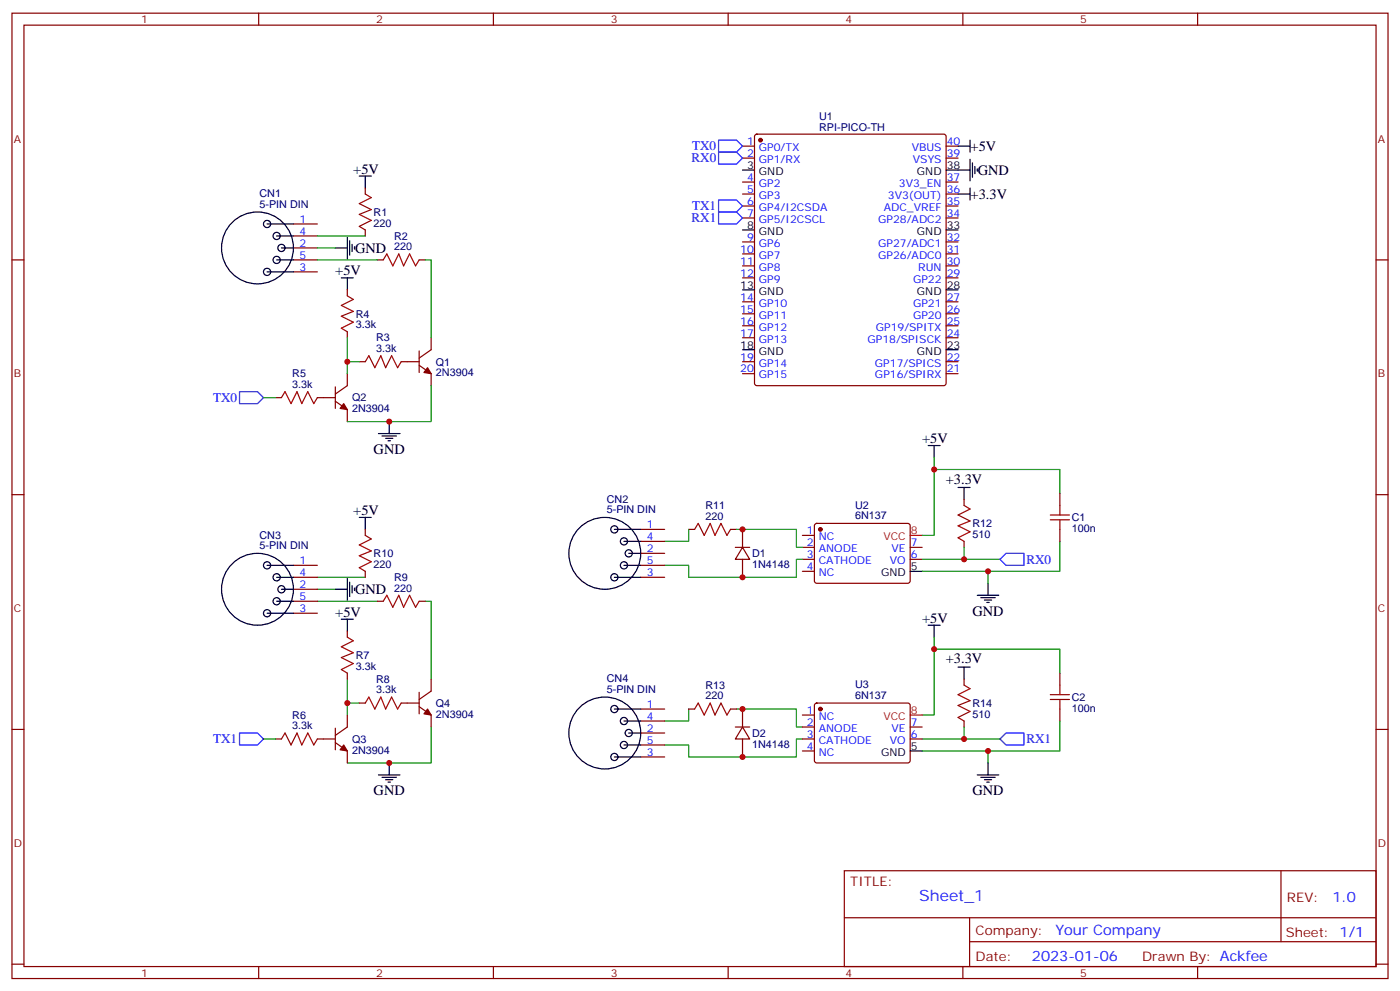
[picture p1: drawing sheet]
<svg xmlns="http://www.w3.org/2000/svg" width="412mm" height="292mm" viewBox="0 0 412 292" stroke-linecap="round" stroke-linejoin="round" font-family="sans-serif">
<g fill="none" stroke="#870000" stroke-width=".35">
<path d="M3.5 3.9h405.4v284.3h-405.4zM7.1 7.4h398.2v277.3h-398.2zM76.2 3.9v3.5M145.3 3.9v3.5M214.5 3.9v3.5M283.6 3.9v3.5M352.8 3.9v3.5M222.5 39.7l.5-.2h55l.5 .2 .2 .5v72.7l-.2 .5-.5 .2h-55l-.5-.2-.3-.5v-72.7zM107.6 55.4v1.8M218.7 43h3.5M218.7 46.6h3.5M218.7 53.6h3.5"/>
<path d="M218.7 57.2h3.5M278.7 43h3.5M278.7 46.6h3.5M278.7 53.6h3.5M278.7 57.2h3.5M3.5 76.6h3.6M86.4 76.6h7.1M86.4 66h7.1M86.4 73h7.1M86.4 69.5h7.1M107.6 67.7v1.8M111.1 76.6h1.8"/>
<path d="M123.5 76.6h1.7M218.7 60.7h3.5M218.7 64.2h3.5M218.7 71.3h3.5M218.7 74.8h3.5M218.7 78.3h3.5M278.7 60.7h3.5M278.7 64.2h3.5M278.7 71.3h3.5M278.7 74.8h3.5M278.7 78.3h3.5M405.3 76.6h3.6"/>
<path d="M86.4 80.1h7.1M102.3 85.4v1.7M102.3 97.7v1.8M127 99.5v3.5l-3.5 2.5M218.7 81.8h3.5M218.7 88.9h3.5M218.7 92.4h3.5M218.7 96h3.5M218.7 99.5h3.5M278.7 81.8h3.5M278.7 88.9h3.5M278.7 92.4h3.5"/>
<path d="M278.7 96h3.5M278.7 99.5h3.5M81.1 117.1h1.8M93.5 117.1h5.3M98.8 118.2l3.5 2.5v3.5M98.8 113.9v6.4M102.3 110.1v3.5l-3.5 2.5M105.8 106.5h1.8M118.2 106.5h5.3M123.5 107.6l3.5 2.5v3.5M123.5 103.4v6.3M218.7 106.5h3.5"/>
<path d="M218.7 110.1h3.5M278.7 106.5h3.5M278.7 110.1h3.5M3.5 145.7h3.6M107.6 155.9v1.8M188.7 155.9h7.1M188.7 159.5h7.1M202.8 155.9h1.8M215.2 155.9h1.8M218.7 155.9v5.3M236.4 157.7h3.5M240.1 154.4l.5-.2h27.1l.4 .7-.1 16.5-.6 .4-27.1-.1-.4-.6v-16.2z"/>
<path d="M284 147.1v1.8M284 159.5v1.7M312.2 145.3v3.6M312.2 155.9v3.6M405.3 145.7h3.6M86.4 177.1h7.1M86.4 166.5h7.1M86.4 173.6h7.1M86.4 170h7.1M107.6 168.3v1.7M111.1 177.1h1.8M123.5 177.1h1.7"/>
<path d="M188.7 166.5h7.1M188.7 170h7.1M188.7 163h7.1M216.6 161.2h4.2M218.7 161.2l2.1 3.5h-4.2zM218.7 164.7v5.3M236.4 161.2h3.5M236.4 164.7h3.5M236.4 168.3h3.5M268.1 161.2h3.5M268.1 164.7h3.5M86.4 180.6h7.1"/>
<path d="M102.3 185.9v1.8M102.3 198.3v1.7M312.2 198.3v3.5M3.5 214.8h3.6M81.1 217.7h1.8M93.5 217.7h5.3M98.8 218.7l3.5 2.5v3.5M98.8 214.5v6.3M102.3 210.6v3.5l-3.5 2.5M105.8 207.1h1.8M118.2 207.1h5.3M123.5 208.1l3.5 2.5v3.5"/>
<path d="M123.5 203.9v6.4M127 200v3.6l-3.5 2.4M188.7 208.8h7.1M188.7 215.9h7.1M188.7 212.4h7.1M188.7 219.4h7.1M202.8 208.8h1.8M215.2 208.8h1.8M216.6 214.1h4.2M218.7 214.1l2.1 3.6h-4.2zM218.7 208.8v5.3M218.7 217.7v5.3"/>
<path d="M236.4 217.7h3.5M236.4 214.1h3.5M236.4 210.6h3.5M240.1 207.3l.5-.2h27.1l.4 .7-.1 16.5-.6 .4h-27.1l-.4-.7v-16.2zM268.1 217.7h3.5M268.1 214.1h3.5M284 200v1.8M284 212.4v1.7M312.2 208.8v3.6M405.3 214.8h3.6M188.7 223h7.1M236.4 221.2h3.5"/>
<path d="M248.7 256.5h156.6v28.2h-156.6zM377.3 256.5v20.9M248.7 270.3h156.5M285.6 277.4h119.6M285.6 270.3v14.1M3.5 284h3.6M76.2 284.7v3.5M145.3 284.7v3.5M214.5 284.7v3.5M283.6 284.7v3.5M352.8 284.7v3.5M405.3 284h3.6"/>
</g>
<g fill="#870000" stroke="#870000" stroke-width=".35">
<path d="M125.9 108.3l1.1 1.8-2.1-.4z"/>
<path d="M101.2 118.9l1.1 1.8-2.1-.4z"/>
<path d="M101.2 219.4l1.1 1.8-2.1-.4z"/>
<path d="M125.9 208.8l1.1 1.8-2.1-.3z"/>
<circle cx="224" cy="41.3" r=".53"/>
<circle cx="241.7" cy="155.9" r=".53"/>
<circle cx="241.7" cy="208.8" r=".53"/>
</g>
<g fill="none" stroke="#000" stroke-width=".35">
<path d="M105.8 51.9h3.6M107.6 51.9v3.5M218.7 50.1h3.5M278.7 50.1h7.1M282.2 57.2h3.6M282.2 43h3.6M285.8 41.3v3.5M285.8 46.9v6.4M285.8 55.4v3.5M286.5 48v4.2M287.2 49v2.2M287.9 49.7v.7"/>
<path d="M78.7 66h7.7M81.5 76.6h4.9M81.5 69.5h4.9M82.9 73h3.5M98.8 73h3.5M102.3 69.9v6.3M103 70.9v4.2M103.7 72v2.1M104.4 72.7v.7M218.7 67.7h3.5M278.7 67.7h3.5M78.7 80.1h7.7"/>
<path d="M100.5 81.8h3.6M102.3 81.8v3.6M218.7 85.4h3.5M278.7 85.4h3.5M218.7 103h3.5M278.7 103h3.5M111.5 127.7h6.3M112.5 128.4h4.3M113.6 129.1h2.1M114.3 129.8h.7M114.7 124.2v3.5M273.4 131.2h3.5"/>
<path d="M275.2 131.2v3.6M105.8 152.4h3.6M107.6 152.4v3.5M181 155.9h7.7M183.8 159.5h4.9M282.2 143.6h3.6M284 143.6v3.5M78.7 166.5h7.7M81.5 177.1h4.9M81.5 170h4.9M82.9 173.6h3.5M98.8 173.6h3.5"/>
<path d="M102.3 170.4v6.3M103 171.5v4.2M103.7 172.5v2.1M104.4 173.2v.7M181 170h7.7M183.8 166.5h4.9M185.2 163h3.5M268.1 168.3h3.5M287.9 175.3h6.3M288.9 176h4.3M290 176.7h2.1M290.7 177.4h.7"/>
<path d="M291 171.8v3.5M78.7 180.6h7.7M100.5 182.4h3.6M102.3 182.4v3.5M273.4 184.2h3.5M275.2 184.2v3.5M282.2 196.5h3.6M284 196.5v3.5M181 208.8h7.7M183.8 219.4h4.9M183.8 212.4h4.9M185.2 215.9h3.5"/>
<path d="M111.5 228.2h6.3M112.5 229h4.3M113.6 229.7h2.1M114.3 230.4h.7M114.7 224.7v3.5M181 223h7.7M268.1 221.2h3.5M287.9 228.2h6.3M288.9 229h4.3M290 229.7h2.1M290.7 230.4h.7M291 224.7v3.5"/>
<circle cx="75.8" cy="73" r="10.6"/>
<circle cx="78.7" cy="66" r="1.06"/>
<circle cx="81.5" cy="69.5" r="1.06"/>
<circle cx="81.5" cy="76.6" r="1.06"/>
<circle cx="82.9" cy="73" r="1.06"/>
<circle cx="78.7" cy="80.1" r="1.06"/>
<circle cx="181" cy="155.9" r="1.06"/>
<circle cx="183.8" cy="159.5" r="1.06"/>
<circle cx="75.8" cy="173.6" r="10.6"/>
<circle cx="78.7" cy="166.5" r="1.06"/>
<circle cx="81.5" cy="177.1" r="1.06"/>
<circle cx="81.5" cy="170" r="1.06"/>
<circle cx="82.9" cy="173.6" r="1.06"/>
<circle cx="178.2" cy="163" r="10.6"/>
<circle cx="181" cy="170" r="1.06"/>
<circle cx="183.8" cy="166.5" r="1.06"/>
<circle cx="185.2" cy="163" r="1.06"/>
<circle cx="78.7" cy="180.6" r="1.06"/>
<circle cx="178.2" cy="215.9" r="10.6"/>
<circle cx="181" cy="208.8" r="1.06"/>
<circle cx="183.8" cy="212.4" r="1.06"/>
<circle cx="183.8" cy="219.4" r="1.06"/>
<circle cx="185.2" cy="215.9" r="1.06"/>
<circle cx="181" cy="223" r="1.06"/>
</g>
<g fill="none" stroke="#008700" stroke-width=".35">
<path d="M93.5 73h5.3M93.5 69.5h14.1M93.5 76.6h17.6M125.2 76.6h1.8v22.9M102.3 99.5v10.6M77.6 117.1h3.5M102.3 106.5h3.5M127 113.6v10.6h-24.7M275.2 134.8v3.5M202.8 155.9v3.6h-7M217 155.9h17.6v5.3h1.8M312.2 145.3v-7h-37v19.4h-3.6"/>
<path d="M312.2 159.5v8.8h-40.6M93.5 177.1h17.6M93.5 170h14.1M93.5 173.6h5.3M125.2 177.1h1.8v22.9M236.4 164.7h-1.8v5.3h-31.8v-3.5h-7M284 161.2v3.5h-12.4M284 164.7h10.6M291 168.3v3.5M275.2 187.7v3.5M312.2 198.3v-7.1h-37v19.4h-3.6M77.6 217.7h3.5"/>
<path d="M102.3 200v10.6M102.3 207.1h3.5M127 214.1v10.6h-24.7M202.8 208.8v3.6h-7M217 208.8h17.6v5.3h1.8M236.4 217.7h-1.8v5.3h-31.8v-3.6h-7M284 214.1v3.6h-12.4M284 217.7h10.6M312.2 212.4v8.8h-40.6M291 221.2v3.5"/>
</g>
<g fill="none" stroke="#a10000" stroke-width=".35">
<path d="M107.6 57.2l1.8 1-3.6 1.8 3.6 1.7-3.6 1.4 3.6 1.8-3.6 1.8 1.8 1M112.9 76.6l1-1.8 1.8 3.5 1.8-3.5 1.4 3.5 1.7-3.5 1.8 3.5 1.1-1.7M102.3 87.1l1.8 1.1-3.6 1.8 3.6 1.7-3.6 1.4 3.6 1.8-3.6 1.8 1.8 1M82.9 117.1l1.1-1.7 1.7 3.5 1.8-3.5 1.4 3.5 1.8-3.5 1.7 3.5 1.1-1.8M107.6 106.5l1.1-1.7 1.7 3.5 1.8-3.5 1.4 3.5 1.8-3.5 1.7 3.5 1.1-1.8M107.6 157.7l1.8 1.1-3.6 1.7 3.6 1.8-3.6 1.4 3.6 1.8-3.6 1.7 1.8 1.1M204.6 155.9l1.1-1.7 1.7 3.5 1.8-3.5 1.4 3.5 1.8-3.5 1.7 3.5 1.1-1.8M284 148.9l1.8 1-3.6 1.8 3.6 1.8-3.6 1.4 3.6 1.7-3.6 1.8 1.8 1.1M309.4 153.1h5.6M309.4 151.7h5.6M312.2 148.9v2.8M312.2 153.1v2.8"/>
<path d="M112.9 177.1l1-1.8 1.8 3.6 1.8-3.6 1.4 3.6 1.7-3.6 1.8 3.6 1.1-1.8M102.3 187.7l1.8 1-3.6 1.8 3.6 1.8-3.6 1.4 3.6 1.7-3.6 1.8 1.8 1.1M82.9 217.7l1.1-1.8 1.7 3.5 1.8-3.5 1.4 3.5 1.8-3.5 1.7 3.5 1.1-1.7M107.6 207.1l1.1-1.8 1.7 3.5 1.8-3.5 1.4 3.5 1.8-3.5 1.7 3.5 1.1-1.7M204.6 208.8l1.1-1.7 1.7 3.5 1.8-3.5 1.4 3.5 1.8-3.5 1.7 3.5 1.1-1.8M284 201.8l1.8 1-3.6 1.8 3.6 1.8-3.6 1.4 3.6 1.8-3.6 1.7 1.8 1.1M309.4 206h5.6M309.4 204.6h5.6M312.2 201.8v2.8M312.2 206v2.8"/>
</g>
<path d="M211.7 41.3h5.3l1.7 1.7-1.7 1.8h-5.3zM211.7 58.9h5.3l1.7 1.8-1.7 1.7h-5.3zM211.7 44.8h5.3l1.7 1.8-1.7 1.7h-5.3zM211.7 62.4h5.3l1.7 1.8-1.7 1.8h-5.3zM70.6 115.4h5.2l1.8 1.7-1.8 1.8h-5.2zM294.6 164.7l1.7-1.7h5.3v3.5h-5.3zM70.6 215.9h5.2l1.8 1.8-1.8 1.7h-5.2zM294.6 217.7l1.7-1.8h5.3v3.5h-5.3z" fill="none" stroke="#00f" stroke-width=".35"/>
<path d="M268.1 157.7h3.5M268.1 210.6h3.5" fill="none" stroke="#f00" stroke-width=".35"/>
<g fill="#c00">
<circle cx="102.3" cy="106.5" r=".88"/>
<circle cx="114.7" cy="124.2" r=".88"/>
<circle cx="114.7" cy="224.7" r=".88"/>
<circle cx="102.3" cy="207.1" r=".88"/>
<circle cx="218.7" cy="170" r=".88"/>
<circle cx="218.7" cy="155.9" r=".88"/>
<circle cx="284" cy="164.7" r=".88"/>
<circle cx="275.2" cy="138.3" r=".88"/>
<circle cx="291" cy="168.3" r=".88"/>
<circle cx="291" cy="221.2" r=".88"/>
<circle cx="275.2" cy="191.2" r=".88"/>
<circle cx="284" cy="217.7" r=".88"/>
<circle cx="218.7" cy="208.8" r=".88"/>
<circle cx="218.7" cy="223" r=".88"/>
</g>
<text font-size="4.6" fill="#00f" x="270.8" y="265.5">Sheet_1</text>
<g font-size="4.2">
<text x="285.9" y="44.5">+5V</text>
<text x="104.1" y="51.2">+5V</text>
<text x="288" y="51.5">GND</text>
<text x="285.9" y="58.5">+3.3V</text>
<text x="104.6" y="74.4">GND</text>
<text x="98.8" y="81.1">+5V</text>
<text x="271.6" y="130.5">+5V</text>
<text x="110.1" y="133.7">GND</text>
<text x="278.6" y="142.5">+3.3V</text>
<text x="104.1" y="151.7">+5V</text>
<text x="104.6" y="175">GND</text>
<text x="98.8" y="181.7">+5V</text>
<text x="271.6" y="183.4">+5V</text>
<text x="286.5" y="181.4">GND</text>
<text x="278.6" y="195.4">+3.3V</text>
<text x="110.1" y="234.3">GND</text>
<text x="286.5" y="234.3">GND</text>
</g>
<g font-size="4.2" fill="#00f">
<text x="392.5" y="265.7">1.0</text>
<text x="310.9" y="275.3">Your Company</text>
<text x="304" y="283.1">2023-01-06</text>
</g>
<g font-size="3.9" fill="#00f">
<text x="203.7" y="47.8">RX0</text>
<text x="203.9" y="44.3">TX0</text>
<text x="203.7" y="65.4">RX1</text>
<text x="203.9" y="61.8">TX1</text>
<text x="62.7" y="118.4">TX0</text>
<text x="302.3" y="166">RX0</text>
<text x="62.7" y="218.8">TX1</text>
<text x="302.3" y="219">RX1</text>
</g>
<g font-size="3.9" fill="#800">
<text x="250.5" y="261.1">TITLE:</text>
<text x="379.1" y="265.7">REV:</text>
<text x="287.4" y="275.3">Company:</text>
<text x="378.7" y="275.9">Sheet: 1/1</text>
<text x="287.4" y="282.9">Date:</text>
<text x="336.4" y="283">Drawn By: Ackfee</text>
</g>
<g font-size="3.2" fill="#800">
<text x="41.6" y="6.9">1</text>
<text x="110.8" y="6.9">2</text>
<text x="179.9" y="6.9">3</text>
<text x="249.1" y="6.9">4</text>
<text x="318.2" y="6.9">5</text>
<text x="4.1" y="42">A</text>
<text x="405.9" y="42">A</text>
<text x="4.1" y="111.1">B</text>
<text x="405.9" y="111.1">B</text>
<text x="4.1" y="180.3">C</text>
<text x="405.9" y="180.3">C</text>
<text x="4.1" y="249.4">D</text>
<text x="405.9" y="249.4">D</text>
<text x="41.6" y="287.7">1</text>
<text x="110.8" y="287.7">2</text>
<text x="179.9" y="287.7">3</text>
<text x="249.1" y="287.7">4</text>
<text x="318.2" y="287.7">5</text>
</g>
<g font-size="3.2" fill="#000080">
<text x="241.3" y="35.4">U1</text>
<text x="241.3" y="38.5">RPI-PICO-TH</text>
<text x="76.4" y="58.1">CN1</text>
<text x="76.4" y="61.3">5-PIN DIN</text>
<text x="110.1" y="63.6">R1</text>
<text x="110.1" y="66.7">220</text>
<text x="116.1" y="70.6">R2</text>
<text x="116.1" y="73.7">220</text>
<text x="104.8" y="93.6">R4</text>
<text x="104.8" y="96.7">3.3k</text>
<text x="110.8" y="100.6">R3</text>
<text x="110.8" y="103.7">3.3k</text>
<text x="128.4" y="107.7">Q1</text>
<text x="86.1" y="111.1">R5</text>
<text x="128.4" y="110.8">2N3904</text>
<text x="86.1" y="114.3">3.3k</text>
<text x="103.7" y="118.3">Q2</text>
<text x="103.7" y="121.4">2N3904</text>
<text x="178.7" y="148.1">CN2</text>
<text x="207.8" y="149.9">R11</text>
<text x="251.9" y="149.8">U2</text>
<text x="178.7" y="151.2">5-PIN DIN</text>
<text x="207.8" y="153.1">220</text>
<text x="251.9" y="152.9">6N137</text>
<text x="286.5" y="155.3">R12</text>
<text x="315.7" y="153.5">C1</text>
<text x="76.4" y="161.8">5-PIN DIN</text>
<text x="76.4" y="158.6">CN3</text>
<text x="286.5" y="158.5">510</text>
<text x="315.7" y="156.7">100n</text>
<text x="110.1" y="167.3">220</text>
<text x="110.1" y="164.1">R10</text>
<text x="221.5" y="167.3">1N4148</text>
<text x="221.5" y="164.1">D1</text>
<text x="116.1" y="171.1">R9</text>
<text x="116.1" y="174.3">220</text>
<text x="104.8" y="197.3">3.3k</text>
<text x="104.8" y="194.1">R7</text>
<text x="110.8" y="201.1">R8</text>
<text x="178.7" y="201">CN4</text>
<text x="207.8" y="202.9">R13</text>
<text x="251.9" y="202.7">U3</text>
<text x="110.8" y="204.3">3.3k</text>
<text x="128.4" y="208.2">Q4</text>
<text x="178.7" y="204.1">5-PIN DIN</text>
<text x="207.8" y="206">220</text>
<text x="251.9" y="205.8">6N137</text>
<text x="286.5" y="208.2">R14</text>
<text x="315.7" y="209.6">100n</text>
<text x="315.7" y="206.5">C2</text>
<text x="86.1" y="214.8">3.3k</text>
<text x="86.1" y="211.7">R6</text>
<text x="128.4" y="211.4">2N3904</text>
<text x="286.5" y="211.4">510</text>
<text x="103.7" y="222">2N3904</text>
<text x="103.7" y="218.8">Q3</text>
<text x="221.5" y="220.2">1N4148</text>
<text x="221.5" y="217">D2</text>
</g>
<g font-size="3.2" fill="#00f">
<text x="220.1" y="42.7">1</text>
<text x="220.1" y="46.2">2</text>
<text x="223.6" y="44.5">GP0/TX</text>
<text x="223.6" y="48">GP1/RX</text>
<text x="268.6" y="44.5">VBUS</text>
<text x="268.9" y="48">VSYS</text>
<text x="278.9" y="46.2">39</text>
<text x="278.9" y="42.7">40</text>
<text x="220.1" y="53.3">4</text>
<text x="278.9" y="53.3">37</text>
<text x="220.1" y="56.8">5</text>
<text x="223.6" y="55">GP2</text>
<text x="223.6" y="58.6">GP3</text>
<text x="261.5" y="58.6">3V3(OUT)</text>
<text x="264.8" y="55">3V3_EN</text>
<text x="278.9" y="56.8">36</text>
<text x="88.2" y="65.6">1</text>
<text x="220.1" y="60.3">6</text>
<text x="220.1" y="63.9">7</text>
<text x="223.6" y="62.1">GP4/I2CSDA</text>
<text x="223.6" y="65.6">GP5/I2CSCL</text>
<text x="258.7" y="65.6">GP28/ADC2</text>
<text x="260.3" y="62.1">ADC_VREF</text>
<text x="278.9" y="63.9">34</text>
<text x="278.9" y="60.3">35</text>
<text x="88.2" y="69.1">4</text>
<text x="220.1" y="70.9">9</text>
<text x="278.9" y="70.9">32</text>
<text x="88.2" y="72.7">2</text>
<text x="88.2" y="76.2">5</text>
<text x="218" y="74.4">10</text>
<text x="218" y="78">11</text>
<text x="223.6" y="72.7">GP6</text>
<text x="223.6" y="76.2">GP7</text>
<text x="258.7" y="76.2">GP26/ADC0</text>
<text x="258.7" y="72.7">GP27/ADC1</text>
<text x="278.9" y="78">30</text>
<text x="278.9" y="74.4">31</text>
<text x="88.2" y="79.7">3</text>
<text x="218" y="81.5">12</text>
<text x="223.6" y="79.7">GP8</text>
<text x="223.6" y="83.3">GP9</text>
<text x="269" y="83.3">GP22</text>
<text x="270.5" y="79.7">RUN</text>
<text x="278.9" y="81.5">29</text>
<text x="218" y="88.5">14</text>
<text x="278.9" y="88.5">27</text>
<text x="218" y="92.1">15</text>
<text x="218" y="95.6">16</text>
<text x="223.6" y="90.3">GP10</text>
<text x="223.6" y="93.8">GP11</text>
<text x="269" y="93.8">GP20</text>
<text x="269" y="90.3">GP21</text>
<text x="278.9" y="95.6">25</text>
<text x="278.9" y="92.1">26</text>
<text x="218" y="99.1">17</text>
<text x="223.6" y="97.4">GP12</text>
<text x="223.6" y="100.9">GP13</text>
<text x="255.5" y="100.9">GP18/SPISCK</text>
<text x="258" y="97.4">GP19/SPITX</text>
<text x="278.9" y="99.1">24</text>
<text x="218" y="106.2">19</text>
<text x="223.6" y="108">GP14</text>
<text x="257.7" y="108">GP17/SPICS</text>
<text x="278.9" y="106.2">22</text>
<text x="218" y="109.7">20</text>
<text x="223.6" y="111.5">GP15</text>
<text x="257.7" y="111.5">GP16/SPIRX</text>
<text x="278.9" y="109.7">21</text>
<text x="190.5" y="155.6">1</text>
<text x="190.5" y="159.1">4</text>
<text x="237.7" y="157.3">1</text>
<text x="237.7" y="160.9">2</text>
<text x="241.2" y="159.1">NC</text>
<text x="268.3" y="160.9">7</text>
<text x="88.2" y="166.2">1</text>
<text x="190.5" y="162.6">2</text>
<text x="190.5" y="166.2">5</text>
<text x="237.7" y="164.4">3</text>
<text x="237.7" y="167.9">4</text>
<text x="241.2" y="162.6">ANODE</text>
<text x="241.2" y="166.2">CATHODE</text>
<text x="262.1" y="166.2">VO</text>
<text x="262.6" y="162.6">VE</text>
<text x="268.3" y="164.4">6</text>
<text x="88.2" y="173.2">2</text>
<text x="88.2" y="169.7">4</text>
<text x="190.5" y="169.7">3</text>
<text x="241.2" y="169.7">NC</text>
<text x="88.2" y="176.7">5</text>
<text x="88.2" y="180.3">3</text>
<text x="190.5" y="208.5">1</text>
<text x="190.5" y="215.5">2</text>
<text x="190.5" y="212">4</text>
<text x="237.7" y="210.3">1</text>
<text x="237.7" y="213.8">2</text>
<text x="241.2" y="212">NC</text>
<text x="241.2" y="215.5">ANODE</text>
<text x="262.6" y="215.5">VE</text>
<text x="268.3" y="213.8">7</text>
<text x="190.5" y="219.1">5</text>
<text x="237.7" y="217.3">3</text>
<text x="237.7" y="220.8">4</text>
<text x="241.2" y="219.1">CATHODE</text>
<text x="262.1" y="219.1">VO</text>
<text x="268.3" y="217.3">6</text>
<text x="190.5" y="222.6">3</text>
<text x="241.2" y="222.6">NC</text>
</g>
<g font-size="3.2">
<text x="220.1" y="49.7">3</text>
<text x="223.6" y="51.5">GND</text>
<text x="270.1" y="51.5">GND</text>
<text x="278.9" y="49.7">38</text>
<text x="220.1" y="67.4">8</text>
<text x="223.6" y="69.1">GND</text>
<text x="270.1" y="69.1">GND</text>
<text x="278.9" y="67.4">33</text>
<text x="218" y="85">13</text>
<text x="223.6" y="86.8">GND</text>
<text x="270.1" y="86.8">GND</text>
<text x="278.9" y="85">28</text>
<text x="218" y="102.7">18</text>
<text x="223.6" y="104.4">GND</text>
<text x="270.1" y="104.4">GND</text>
<text x="278.9" y="102.7">23</text>
<text x="268.3" y="167.9">5</text>
<text x="259.5" y="169.7">GND</text>
<text x="268.3" y="220.8">5</text>
<text x="259.5" y="222.6">GND</text>
</g>
<g font-size="3.2" fill="#f00">
<text x="260.2" y="159.1">VCC</text>
<text x="268.3" y="157.3">8</text>
<text x="260.2" y="212">VCC</text>
<text x="268.3" y="210.3">8</text>
</g>
</svg>
